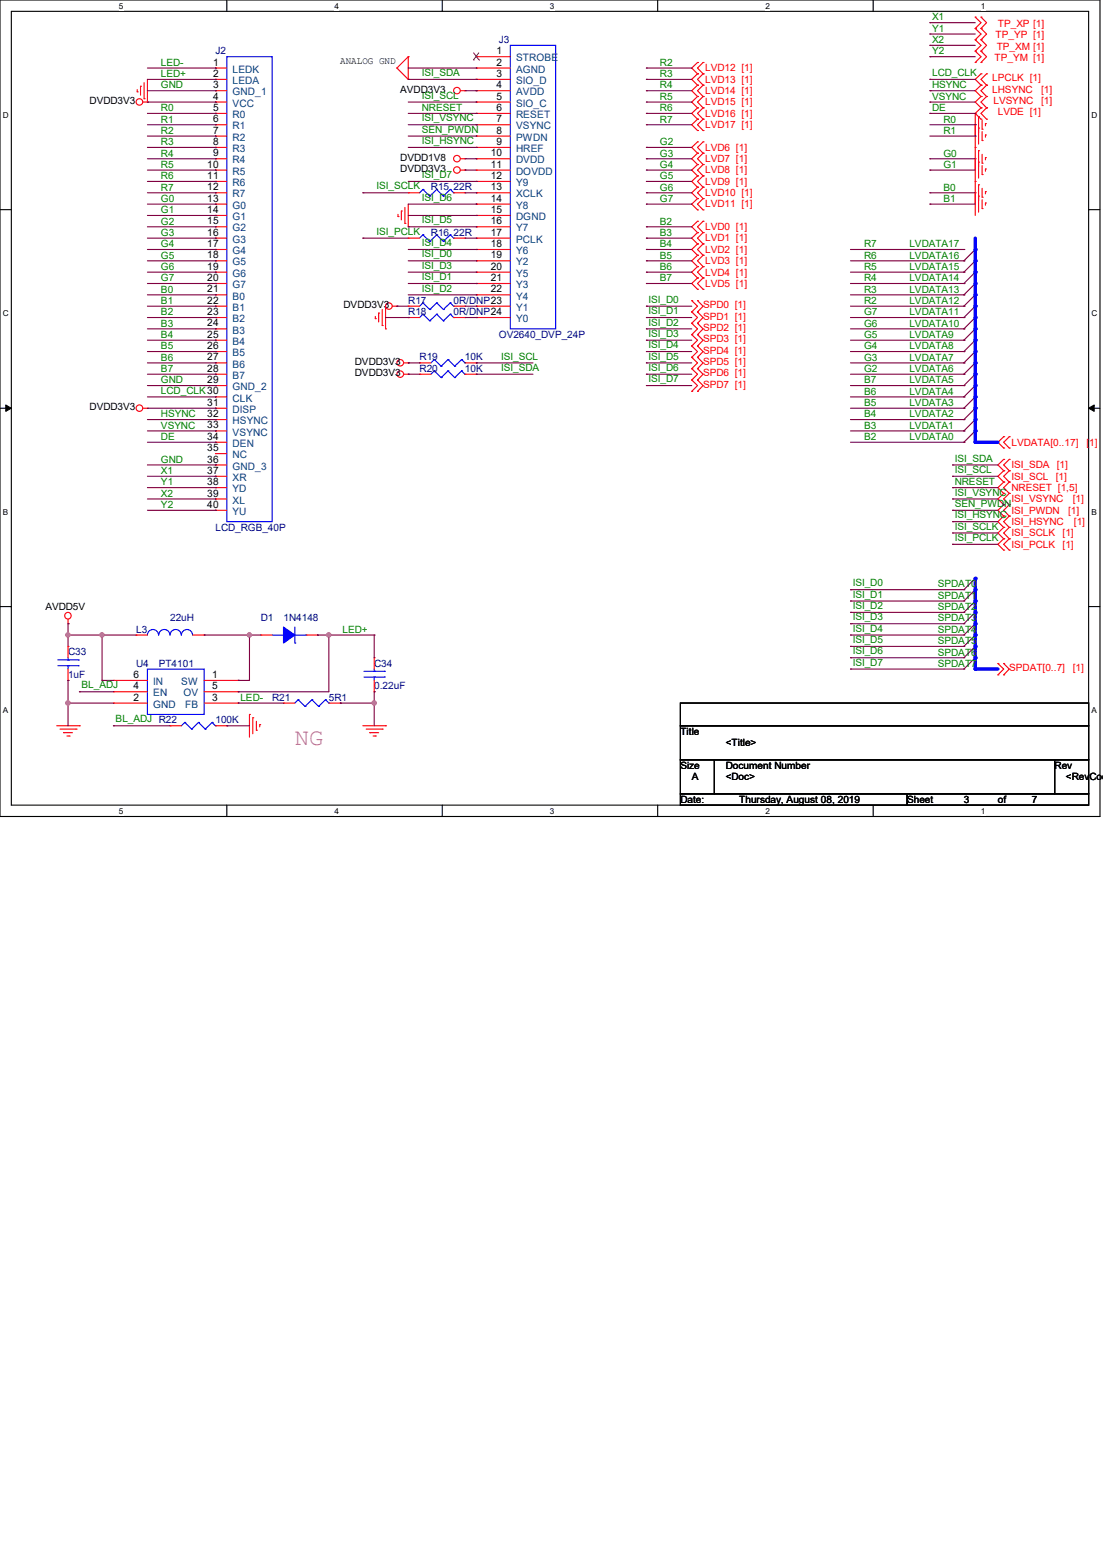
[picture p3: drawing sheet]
<svg xmlns="http://www.w3.org/2000/svg" width="210mm" height="297mm" viewBox="0 0 210 297" stroke-linecap="round" stroke-linejoin="round" font-family="sans-serif">
<path d="M0 0h209.4v155.4h-209.4zM2.2 2.2h205.1v151.1h-205.1z" fill="none" stroke="#000" stroke-width=".21"/>
<g fill="#fff">
<path d="M22.6 .3h.9v1.7h-.9z"/>
<path d="M22.6 153.5h.9v1.8h-.9z"/>
</g>
<path d="M43.2 0v2.2M43.2 153.3v2.1" fill="none" stroke="#000" stroke-width=".21"/>
<g fill="#fff">
<path d="M63.7 .3h.8v1.7h-.8z"/>
<path d="M63.7 153.5h.8v1.8h-.8z"/>
</g>
<path d="M84.2 0v2.2M84.2 153.3v2.1" fill="none" stroke="#000" stroke-width=".21"/>
<g fill="#fff">
<path d="M104.7 .3h.8v1.7h-.8z"/>
<path d="M104.7 153.5h.8v1.8h-.8z"/>
</g>
<path d="M125.2 0v2.2M125.2 153.3v2.1" fill="none" stroke="#000" stroke-width=".21"/>
<g fill="#fff">
<path d="M145.7 .3h.9v1.7h-.9z"/>
<path d="M145.7 153.5h.9v1.8h-.9z"/>
</g>
<path d="M166.2 0v2.2M166.2 153.3v2.1" fill="none" stroke="#000" stroke-width=".21"/>
<g fill="#fff">
<path d="M186.7 .3h.9v1.7h-.9z"/>
<path d="M186.7 153.5h.9v1.8h-.9z"/>
<path d="M.6 21h1.1v1.8h-1.1z"/>
<path d="M207.8 21h1.1v1.8h-1.1z"/>
<path d="M.6 58.8h1.1v1.7h-1.1z"/>
<path d="M207.8 58.8h1.1v1.7h-1.1z"/>
</g>
<path d="M0 39.9h2.2M207.3 39.9h2.1" fill="none" stroke="#000" stroke-width=".21"/>
<g fill="#fff">
<path d="M.6 96.6h1v1.7h-1z"/>
<path d="M207.8 96.6h1v1.7h-1z"/>
</g>
<path d="M0 77.7h2.2M207.3 77.7h2.1" fill="none" stroke="#000" stroke-width=".21"/>
<path d="M1.1 77.1l1.1 .6-1.1 .6zM207.3 77.7l1-.6v1.2z" fill="#000" stroke="#000" stroke-width=".19"/>
<g fill="#fff">
<path d="M.6 134.4h.9v1.7h-.9z"/>
<path d="M207.8 134.4h1v1.7h-1z"/>
</g>
<path d="M0 115.5h2.2M207.3 115.5h2.1M129.5 133.9h77.8v4.3h-77.8zM129.5 138.2h77.8v6.5h-77.8zM129.5 144.7h6.5v6.4h-6.5zM129.5 151.1h43.2v2.2h-43.2zM136 144.7h64.8v6.4h-64.8zM172.7 151.1h34.6v2.2h-34.6zM200.8 144.7h6.5v6.4h-6.5z" fill="none" stroke="#000" stroke-width=".21"/>
<g fill="none" stroke="#f00" stroke-width=".21">
<path d="M26.1 17.5h.1M26.1 17.1v.4M26.8 16.4h.1M26.8 16.4v1.7M27.2 19.4h.9M27.4 18.8h.1M27.4 15.7v3.1M28.1 19.4h.1M28.1 15.1v4.3M41 13h.1M41 15.1h.1M41 17.3h.1"/>
<path d="M41 19.4h.1M41 19.4h2.2M41 17.3h2.2M41 13h2.2M41 15.1h2.2M75.6 13h.1M75.6 13l2.1 2.1M77.7 15.1h.1M77.7 10.8h.1M77.7 10.8v4.3M77.7 10.8l-2.1 2.2M87.7 17.3h.8"/>
<path d="M88.5 17.3h.1M90.7 10.8h.1M90.7 13h.1M90.7 15.1h.1M90.7 17.3h.1M90.7 19.4h.1M90.7 19.4h6.5M90.7 17.3h6.5M90.7 10.8h6.5M90.7 13h6.5M90.7 15.1h6.5M132.8 11.9h.1"/>
<path d="M132.8 14.1h.1M132.8 16.2h.1M132.8 18.4h.1M132.8 11.9l-1.1 1.1 1.1 1.1M132.8 14.1l-1.1 1 1.1 1.1M132.8 16.2l-1.1 1.1 1.1 1.1M132.8 18.4l-1.1 1 1.1 1.1M133.9 14.1h.1M133.9 11.9h.1M133.9 16.2h.1M133.9 18.4h.1M133.9 11.9l-1.1 1.1 1.1 1.1"/>
<path d="M133.9 14.1l-1.1 1 1.1 1.1M133.9 16.2l-1.1 1.1 1.1 1.1M133.9 18.4l-1.1 1 1.1 1.1M185.7 3.3h.1M185.7 5.4h.1M185.7 7.6h.1M185.7 9.7h.1M185.7 11.9h.1M185.7 3.3l1.1 1-1.1 1.1M185.7 5.4l1.1 1.1-1.1 1.1M185.7 7.6l1.1 1-1.1 1.1M185.7 9.7l1.1 1.1-1.1 1.1"/>
<path d="M186.8 16.2h.1M186.8 14.1h.1M186.8 18.4h.1M186.8 3.3h.1M186.8 5.4h.1M186.8 7.6h.1M186.8 9.7h.1M186.8 11.9h.1M186.8 14.1l-1.1 1 1.1 1.1M186.8 16.2l-1.1 1.1 1.1 1.1M186.8 18.4l-1.1 1 1.1 1.1M186.8 3.3l1 1-1 1.1"/>
<path d="M186.8 5.4l1 1.1-1 1.1M186.8 7.6l1 1-1 1.1M186.8 9.7l1 1.1-1 1.1M187.8 14.1h.1M187.8 16.2h.1M187.8 18.4h.1M187.8 14.1l-1 1 1 1.1M187.8 16.2l-1 1.1 1 1.1M187.8 18.4l-1 1 1 1.1M41 21.6h.1M41 23.7h.1M41 25.9h.1"/>
<path d="M41 28.1h.1M41 30.2h.1M41 32.4h.1M41 34.5h.1M41 36.7h.1M41 38.9h.1M41 32.4h2.2M41 30.2h2.2M41 21.6h2.2M41 23.7h2.2M41 25.9h2.2M41 28.1h2.2"/>
<path d="M41 34.5h2.2M41 36.7h2.2M41 38.9h2.2M77.1 39.5v3M77.7 36.7h.1M77.7 38.9v4.3M77.7 36.7h2.2M86.4 36.7h2.1M87.7 32.4h.8M87.7 30.2h.8M88.5 32.4h.1M88.5 30.2h.1"/>
<path d="M88.5 36.7h.1M90.7 21.6h.1M90.7 23.7h.1M90.7 25.9h.1M90.7 28.1h.1M90.7 30.2h.1M90.7 32.4h.1M90.7 34.5h.1M90.7 36.7h.1M90.7 38.9h.1M90.7 32.4h6.5M90.7 30.2h6.5"/>
<path d="M90.7 21.6h6.5M90.7 23.7h6.5M90.7 25.9h6.5M90.7 28.1h6.5M90.7 34.5h6.5M90.7 36.7h6.5M90.7 38.9h6.5M132.8 27h.1M132.8 29.2h.1M132.8 31.3h.1M132.8 33.5h.1M132.8 35.6h.1"/>
<path d="M132.8 37.8h.1M132.8 40h.1M132.8 20.5h.1M132.8 22.7h.1M132.8 24.8h.1M132.8 27l-1.1 1.1 1.1 1.1M132.8 29.2l-1.1 1 1.1 1.1M132.8 31.3l-1.1 1.1 1.1 1.1M132.8 33.5l-1.1 1 1.1 1.1M132.8 35.6l-1.1 1.1 1.1 1.1M132.8 37.8l-1.1 1.1 1.1 1.1M132.8 20.5l-1.1 1.1 1.1 1.1"/>
<path d="M132.8 22.7l-1.1 1 1.1 1.1M133.9 29.2h.1M133.9 27h.1M133.9 31.3h.1M133.9 33.5h.1M133.9 35.6h.1M133.9 37.8h.1M133.9 40h.1M133.9 20.5h.1M133.9 22.7h.1M133.9 24.8h.1M133.9 27l-1.1 1.1 1.1 1.1"/>
<path d="M133.9 29.2l-1.1 1 1.1 1.1M133.9 31.3l-1.1 1.1 1.1 1.1M133.9 33.5l-1.1 1 1.1 1.1M133.9 35.6l-1.1 1.1 1.1 1.1M133.9 37.8l-1.1 1.1 1.1 1.1M133.9 20.5l-1.1 1.1 1.1 1.1M133.9 22.7l-1.1 1 1.1 1.1M185.7 21.6h.1M185.7 23.7h.1M185.7 28.1h.1M185.7 30.2h.1M185.7 34.5h.1"/>
<path d="M185.7 36.7h.1M185.7 21.6v19.4M185.7 21.6l1.1 1.1M186.3 22.2h.1M186.3 24.4h.1M186.3 28.7h.1M186.3 30.9h.1M186.3 35.2h.1M186.3 37.3h.1M186.3 22.2v5.2M186.3 28.7v5.2M186.3 35.2v5.2"/>
<path d="M186.8 20.5h.1M186.8 22.7h.1M186.8 20.5l-1.1 1.1M187 24.6h.1M187 26.8h.1M187 31.1h.1M187 33.2h.1M187 37.5h.1M187 39.7h.1M187 22.9v1.7M187 25.1v1.7M187 29.4v1.7"/>
<path d="M187 31.5v1.7M187 35.9v1.6M187 38v1.7M187.6 23.5h.1M187.6 25.7h.1M187.6 30h.1M187.6 32.2h.1M187.6 36.5h.1M187.6 38.7h.1M187.6 23.5v.5M187.6 25.7v.4M187.6 30v.4"/>
<path d="M187.6 32.2v.4M187.6 36.5v.4M187.6 38.7v.4M187.8 20.5h.1M187.8 22.7h.1M187.8 20.5l-1 1.1 1 1.1M41 41h.1M41 43.2h.1M41 45.3h.1M41 47.5h.1M41 49.7h.1M41 51.8h.1"/>
<path d="M41 54h.1M41 56.1h.1M41 58.3h.1M41 58.3h2.2M41 45.3h2.2M41 41h2.2M41 43.2h2.2M41 47.5h2.2M41 49.7h2.2M41 51.8h2.2M41 54h2.2M41 56.1h2.2"/>
<path d="M72.1 59.6h.1M72.1 59.6v1.7M72.8 58.9v3.1M73.4 58.3v4.3M74.7 58.3h.9M75.6 58.3h.1M75.8 41.2h.1M75.8 40.8v.4M76.4 40.2h.1M76.4 40.2v1.7M77.1 42.5h.1M77.7 43.2h.1"/>
<path d="M77.7 58.3h.1M77.7 45.3h.1M77.7 58.3h2.2M77.7 45.3h2.2M86.4 58.3h2.1M86.4 45.3h2.1M88.5 58.3h.1M88.5 45.3h.1M90.7 41h.1M90.7 43.2h.1M90.7 45.3h.1M90.7 47.5h.1"/>
<path d="M90.7 49.7h.1M90.7 51.8h.1M90.7 54h.1M90.7 56.1h.1M90.7 58.3h.1M90.7 58.3h6.5M90.7 45.3h6.5M90.7 41h6.5M90.7 43.2h6.5M90.7 47.5h6.5M90.7 49.7h6.5M90.7 51.8h6.5"/>
<path d="M90.7 54h6.5M90.7 56.1h6.5M131.7 59.4h.1M131.7 57.2h.1M131.7 57.2l1.1 1.1-1.1 1.1M131.7 59.4l1.1 1.1-1.1 1.1M132.8 42.1h.1M132.8 44.3h.1M132.8 46.4h.1M132.8 48.6h.1M132.8 50.8h.1M132.8 52.9h.1"/>
<path d="M132.8 55.1h.1M132.8 59.4h.1M132.8 57.2h.1M132.8 42.1l-1.1 1.1 1.1 1.1M132.8 44.3l-1.1 1 1.1 1.1M132.8 46.4l-1.1 1.1 1.1 1.1M132.8 48.6l-1.1 1.1 1.1 1.1M132.8 50.8l-1.1 1 1.1 1.1M132.8 52.9l-1.1 1.1 1.1 1.1M132.8 57.2l1.1 1.1-1.1 1.1M132.8 59.4l1.1 1.1-1.1 1.1M133.9 44.3h.1"/>
<path d="M133.9 42.1h.1M133.9 46.4h.1M133.9 48.6h.1M133.9 50.8h.1M133.9 52.9h.1M133.9 55.1h.1M133.9 42.1l-1.1 1.1 1.1 1.1M133.9 44.3l-1.1 1 1.1 1.1M133.9 46.4l-1.1 1.1 1.1 1.1M133.9 48.6l-1.1 1.1 1.1 1.1M133.9 50.8l-1.1 1 1.1 1.1M133.9 52.9l-1.1 1.1 1.1 1.1"/>
<path d="M27.2 77.7h.9M28.1 77.7h.1M41 60.5h.1M41 62.6h.1M41 64.8h.1M41 66.9h.1M41 69.1h.1M41 71.2h.1M41 73.4h.1M41 75.6h.1M41 77.7h.1M41 79.9h.1"/>
<path d="M41 77.7h2.2M41 69.1h2.2M41 71.2h2.2M41 60.5h2.2M41 62.6h2.2M41 64.8h2.2M41 66.9h2.2M41 73.4h2.2M41 75.6h2.2M41 79.9h2.2M71.5 60.7h.1M71.5 60.2v.5"/>
<path d="M72.8 62h.1M73.4 62.6h.1M76.9 69.1h.8M76.9 71.2h.8M77.7 69.1h.1M77.7 71.2h.1M77.7 60.5h.1M77.7 60.5h2.2M79.9 69.1h.1M79.9 71.2h.1M79.9 69.1h2.1M79.9 71.2h2.1"/>
<path d="M86.4 60.5h2.1M88.5 60.5h.1M88.5 69.1h2.2M88.5 71.2h2.2M90.7 60.5h.1M90.7 69.1h.1M90.7 71.2h.1M90.7 60.5h6.5M131.7 61.6h.1M131.7 63.7h.1M131.7 65.9h.1M131.7 68h.1"/>
<path d="M131.7 70.2h.1M131.7 72.3h.1M131.7 74.5h.1M131.7 72.3l1.1 1.1-1.1 1.1M131.7 61.6l1.1 1-1.1 1.1M131.7 63.7l1.1 1.1-1.1 1.1M131.7 65.9l1.1 1-1.1 1.1M131.7 68l1.1 1.1-1.1 1.1M131.7 70.2l1.1 1-1.1 1.1M132.8 61.6h.1M132.8 63.7h.1M132.8 65.9h.1"/>
<path d="M132.8 68h.1M132.8 70.2h.1M132.8 72.3h.1M132.8 74.5h.1M132.8 61.6l1.1 1-1.1 1.1M132.8 63.7l1.1 1.1-1.1 1.1M132.8 65.9l1.1 1-1.1 1.1M132.8 68l1.1 1.1-1.1 1.1M132.8 70.2l1.1 1-1.1 1.1M132.8 72.3l1.1 1.1-1.1 1.1M41 82h.1M41 84.2h.1"/>
<path d="M41 86.4h.1M41 88.5h.1M41 90.7h.1M41 92.8h.1M41 95h.1M41 97.2h.1M41 82h2.2M41 84.2h2.2M41 86.4h2.2M41 88.5h2.2M41 90.7h2.2M41 92.8h2.2"/>
<path d="M41 95h2.2M41 97.2h2.2M191.1 83.1h.1M191.1 85.3h.1M191.1 87.5h.1M191.1 89.6h.1M191.1 91.8h.1M191.1 93.9h.1M191.1 96.1h.1M191.1 98.3h.1M191.1 83.1l-1.1 1.1 1.1 1.1M191.1 87.5l-1.1 1 1.1 1.1"/>
<path d="M191.1 89.6l-1.1 1.1 1.1 1.1M191.1 91.8l-1.1 1 1.1 1.1M191.1 93.9l-1.1 1.1 1.1 1.1M191.1 96.1l-1.1 1.1 1.1 1.1M191.1 98.3l-1.1 1 1.1 1.1M192.2 85.3h.1M192.2 83.1h.1M192.2 89.6h.1M192.2 87.5h.1M192.2 91.8h.1M192.2 93.9h.1M192.2 96.1h.1"/>
<path d="M192.2 98.3h.1M192.2 89.6l-1.1 1.1 1.1 1.1M192.2 93.9l-1.1 1.1 1.1 1.1M192.2 98.3l-1.1 1 1.1 1.1M192.2 83.1l-1.1 1.1 1.1 1.1M192.2 87.5l-1.1 1 1.1 1.1M192.2 91.8l-1.1 1 1.1 1.1M192.2 96.1l-1.1 1.1 1.1 1.1M13 118.7h.1M13 117.9v.8M191.1 100.4h.1M191.1 102.6h.1"/>
<path d="M191.1 104.7h.1M191.1 100.4l-1.1 1.1 1.1 1.1M191.1 102.6l-1.1 1 1.1 1.1M192.2 100.4h.1M192.2 102.6h.1M192.2 104.7h.1M192.2 100.4l-1.1 1.1 1.1 1.1M192.2 102.6l-1.1 1 1.1 1.1M10.8 138.2h4.3M11.4 138.8h3.1M12.1 139.5h.1M12.1 139.5h1.7"/>
<path d="M13 123.1h.1M13 129.5h.1M13 123.1v2.1M13 127.4v2.1M14.5 138.8h.1M15.1 138.2h.1M21.6 133.9h.1M21.6 131.7h.1M21.6 129.5h.1M21.6 129.5h6.5M21.6 133.9h6.5M21.6 131.7h6.5"/>
<path d="M25.9 120.9h.1M25.9 120.9h2.2M32.4 138.2h.1M32.4 138.2h2.1M36.7 120.9h2.2M38.9 120.9h.1M38.9 129.5h6.4M38.9 133.9h6.4M38.9 131.7h6.4M41 138.2h2.2M43.2 138.2h.1M45.3 129.5h.1"/>
<path d="M45.3 133.9h.1M45.3 131.7h.1M47.5 136h.1M47.5 136v4.3M48.1 136.7h.1M48.1 136.7v3M48.8 139h.1M48.8 137.3v1.7M49.4 138h.1M49.4 138v.4M49.7 120.9h.1M49.7 120.9h2.1"/>
<path d="M54 133.9h.1M54 133.9h2.1M58.3 120.9h2.2M60.5 120.9h.1M62.6 133.9h2.2M64.8 133.9h.1M69.1 138.2h4.3M69.7 138.8h3.1M70.4 139.5h.1M70.4 139.5h1.7M71.2 125.2h.1M71.2 131.7h.1"/>
<path d="M71.2 125.2v2.2M71.2 129.5v2.2M72.8 138.8h.1M73.4 138.2h.1M190 128.5h.1M190 126.3h.1M190 126.3l1.1 1.1-1.1 1.1M191.1 128.5h.1M191.1 126.3h.1M191.1 126.3l1.1 1.1-1.1 1.1M12.7 140.1h.5M13.2 140.1h.1"/>
<path d="M71 140.1h.5M71.5 140.1h.1"/>
<circle cx="26.6" cy="19.4" r=".63"/>
<circle cx="87" cy="17.3" r=".63"/>
<circle cx="87" cy="32.4" r=".63"/>
<circle cx="87" cy="30.2" r=".63"/>
<circle cx="74" cy="58.3" r=".63"/>
<circle cx="26.6" cy="77.7" r=".63"/>
<circle cx="76.2" cy="71.2" r=".63"/>
<circle cx="76.2" cy="69.1" r=".63"/>
<circle cx="12.9" cy="117.2" r=".62"/>
</g>
<g fill="none" stroke="#800040" stroke-width=".21">
<path d="M28.1 13h12.9M28.1 15.1h12.9M28.1 17.3h12.9M28.1 19.4h12.9M41 13h.1M41 15.1h.1M41 17.3h.1M41 19.4h.1M77.7 13h13M77.7 15.1h13M77.7 19.4h13M88.5 17.3h2.2"/>
<path d="M90.7 15.1h.1M90.7 19.4h.1M90.7 17.3h.1M90.7 13h.1M123.1 13h.1M123.1 15.1h.1M123.1 17.3h.1M123.1 19.4h.1M123.1 13h8.6M123.1 15.1h8.6M123.1 17.3h8.6M123.1 19.4h8.6"/>
<path d="M177 15.1h.1M177 17.3h.1M177 19.4h.1M177 4.3h.1M177 6.5h.1M177 8.6h.1M177 10.8h.1M177 15.1h8.7M177 17.3h8.7M177 19.4h8.7M177 4.3h8.7M177 6.5h8.7"/>
<path d="M177 8.6h8.7M177 10.8h8.7M28.1 21.6h12.9M28.1 23.7h12.9M28.1 25.9h12.9M28.1 28.1h12.9M28.1 30.2h12.9M28.1 32.4h12.9M28.1 34.5h12.9M28.1 36.7h12.9M28.1 38.9h12.9M41 21.6h.1"/>
<path d="M41 23.7h.1M41 25.9h.1M41 28.1h.1M41 30.2h.1M41 32.4h.1M41 34.5h.1M41 36.7h.1M41 38.9h.1M69.1 36.7h.1M69.1 36.7h8.6M77.7 21.6h13M77.7 23.7h13"/>
<path d="M77.7 25.9h13M77.7 28.1h13M88.5 32.4h.1M88.5 30.2h2.2M88.5 32.4h2.2M88.5 36.7h2.2M90.7 21.6h.1M90.7 23.7h.1M90.7 25.9h.1M90.7 28.1h.1M90.7 36.7h.1M90.7 30.2h.1"/>
<path d="M123.1 21.6h.1M123.1 23.7h.1M123.1 28.1h.1M123.1 30.2h.1M123.1 32.4h.1M123.1 34.5h.1M123.1 36.7h.1M123.1 38.9h.1M123.1 21.6h8.6M123.1 23.7h8.6M123.1 28.1h8.6M123.1 30.2h8.6"/>
<path d="M123.1 32.4h8.6M123.1 34.5h8.6M123.1 36.7h8.6M123.1 38.9h8.6M177 21.6h.1M177 30.2h.1M177 32.4h.1M177 36.7h.1M177 38.9h.1M177 21.6h8.7M177 23.7h8.7M177 25.9h8.7"/>
<path d="M177 30.2h8.7M177 32.4h8.7M177 36.7h8.7M177 38.9h8.7M185.7 23.7h.1M185.7 25.9h.1M28.1 41h12.9M28.1 43.2h12.9M28.1 45.3h12.9M28.1 47.5h12.9M28.1 49.7h12.9M28.1 51.8h12.9"/>
<path d="M28.1 54h12.9M28.1 56.1h12.9M28.1 58.3h12.9M41 41h.1M41 43.2h.1M41 45.3h.1M41 47.5h.1M41 49.7h.1M41 51.8h.1M41 54h.1M41 56.1h.1M41 58.3h.1"/>
<path d="M69.1 45.3h.1M69.1 45.3h8.6M77.7 41h13M88.5 45.3h2.2M90.7 41h.1M90.7 45.3h.1M123.1 43.2h.1M123.1 45.3h.1M123.1 47.5h.1M123.1 49.7h.1M123.1 51.8h.1M123.1 54h.1"/>
<path d="M123.1 43.2h8.6M123.1 45.3h8.6M123.1 47.5h8.6M123.1 49.7h8.6M123.1 51.8h8.6M123.1 54h8.6M183.5 49.7h.1M183.5 51.8h.1M183.5 54h.1M183.5 56.1h.1M183.5 58.3h.1M185.7 47.5l-2.2 2.2"/>
<path d="M185.7 49.7l-2.2 2.1M185.7 51.8l-2.2 2.2M185.7 54l-2.2 2.1M185.7 56.1l-2.2 2.2M185.7 58.3l-2.2 2.2M28.1 60.5h12.9M28.1 62.6h12.9M28.1 64.8h12.9M28.1 66.9h12.9M28.1 69.1h12.9M28.1 71.2h12.9M28.1 73.4h12.9"/>
<path d="M28.1 75.6h12.9M28.1 77.7h12.9M28.1 79.9h12.9M41 60.5h.1M41 62.6h.1M41 64.8h.1M41 66.9h.1M41 69.1h.1M41 71.2h.1M41 73.4h.1M41 75.6h.1M41 77.7h.1"/>
<path d="M41 79.9h.1M77.7 69.1h.1M77.7 71.2h.1M77.7 69.1h2.2M77.7 71.2h2.2M90.7 69.1h.1M90.7 71.2h.1M90.7 69.1h10.8M90.7 71.2h10.8M183.5 60.5h.1M183.5 62.6h.1M183.5 64.8h.1"/>
<path d="M183.5 66.9h.1M183.5 69.1h.1M183.5 71.2h.1M183.5 73.4h.1M183.5 75.6h.1M183.5 77.7h.1M183.5 79.9h.1M185.7 60.5l-2.2 2.1M185.7 62.6l-2.2 2.2M185.7 64.8l-2.2 2.1M185.7 66.9l-2.2 2.2M185.7 69.1l-2.2 2.1"/>
<path d="M185.7 71.2l-2.2 2.2M185.7 73.4l-2.2 2.2M185.7 75.6l-2.2 2.1M185.7 77.7l-2.2 2.2M185.7 79.9l-2.2 2.1M28.1 82h12.9M28.1 84.2h12.9M28.1 88.5h12.9M28.1 90.7h12.9M28.1 92.8h12.9M28.1 95h12.9M28.1 97.2h12.9"/>
<path d="M41 82h.1M41 84.2h.1M41 88.5h.1M41 90.7h.1M41 92.8h.1M41 95h.1M41 97.2h.1M183.5 82h.1M183.5 84.2h.1M185.7 82l-2.2 2.2M13 118.7h.1M13 118.7v4.4"/>
<path d="M183.5 112.3h.1M183.5 114.4h.1M183.5 116.6h.1M183.5 118.7h.1M185.7 110.1l-2.2 2.2M185.7 112.3l-2.2 2.1M185.7 114.4l-2.2 2.2M185.7 116.6l-2.2 2.1M185.7 118.7l-2.2 2.2M13 120.9h.1M13 129.5h.1M13 133.9h.1"/>
<path d="M13 129.5v8.7M13 120.9h12.9M13 133.9h8.6M15.1 131.7h.1M15.1 131.7h6.5M19.4 120.9h.1M19.4 129.5h.1M19.4 120.9v8.6M19.4 129.5h2.2M21.6 138.2h.1M21.6 138.2h10.8M38.9 120.9h.1"/>
<path d="M38.9 120.9h10.8M43.2 138.2h.1M43.2 138.2h4.3M45.3 129.5h.1M45.3 131.7h.1M45.3 133.9h.1M45.3 133.9h8.7M47.5 120.9h.1M47.5 120.9v8.6h-2.2M60.5 120.9h.1M60.5 120.9h10.7M62.6 120.9h.1"/>
<path d="M62.6 120.9v10.8h-17.3M64.8 133.9h.1M64.8 133.9h6.4M71.2 120.9h.1M71.2 131.7h.1M71.2 133.9h.1M71.2 120.9v4.3M71.2 131.7v6.5M183.5 120.9h.1M183.5 123.1h.1M183.5 125.2h.1M183.5 127.4h.1"/>
<path d="M185.7 120.9l-2.2 2.2M185.7 123.1l-2.2 2.1M185.7 125.2l-2.2 2.2"/>
</g>
<g fill="none" stroke="#00f" stroke-width=".21">
<path d="M43.2 10.8h8.6v88.5h-8.6zM97.2 8.6h8.6v54h-8.6zM80.5 36.1h.1M80.5 36.1l-.6 .6M80.5 36.1l1.3 1.2M81.8 37.3h.1M83.1 36.1h.1M83.1 36.1l-1.3 1.2M83.1 36.1l1.3 1.2M84.4 37.3h.1M85.7 36.1h.1M85.7 36.1l-1.3 1.2"/>
<path d="M85.7 36.1l.7 .6M86.4 36.7h.1M80.5 57.7h.1M80.5 44.7h.1M80.5 59.8h.1M80.5 57.7l-.6 .6M80.5 57.7l1.3 1.2M80.5 44.7l-.6 .6M80.5 44.7l1.3 1.3M80.5 59.8l-.6 .7M80.5 59.8l1.3 1.3M81.8 58.9h.1"/>
<path d="M81.8 46h.1M83.1 57.7h.1M83.1 44.7h.1M83.1 59.8h.1M83.1 57.7l-1.3 1.2M83.1 57.7l1.3 1.2M83.1 44.7l-1.3 1.3M83.1 44.7l1.3 1.3M83.1 59.8l-1.3 1.3M83.1 59.8l1.3 1.3M84.4 58.9h.1M84.4 46h.1"/>
<path d="M85.7 57.7h.1M85.7 44.7h.1M85.7 59.8h.1M85.7 57.7l-1.3 1.2M85.7 57.7l.7 .6M85.7 44.7l-1.3 1.3M85.7 44.7l.7 .6M85.7 59.8l-1.3 1.3M85.7 59.8l.7 .7M86.4 58.3h.1M86.4 45.3h.1M81.8 61.1h.1"/>
<path d="M82.7 68.5h.1M82.7 70.6h.1M82.7 68.5l-.7 .6M82.7 68.5l1.3 1.2M82.7 70.6l-.7 .6M82.7 70.6l1.3 1.3M84 69.7h.1M84 71.9h.1M84.4 61.1h.1M85.3 68.5h.1M85.3 70.6h.1M85.3 68.5l-1.3 1.2"/>
<path d="M85.3 68.5l1.3 1.2M85.3 70.6l-1.3 1.3M85.3 70.6l1.3 1.3M86.4 60.5h.1M86.6 69.7h.1M86.6 71.9h.1M87.9 68.5h.1M87.9 70.6h.1M87.9 68.5l-1.3 1.2M87.9 68.5l.6 .6M87.9 70.6l-1.3 1.3M87.9 70.6l.6 .6"/>
<path d="M88.5 69.1h.1M88.5 71.2h.1M56.1 119.4v3M11 126.7h3.9M11 125.6h3.9M13 125.6h.1M13 126.7h.1M13 125.2v.4M13 126.7v.7M14.9 126.7h.1M14.9 125.6h.1M28.1 127.4h10.8v8.6h-10.8z"/>
<path d="M28.1 120.9a1.06 1.06 0 0 1 1-1.1 1.06 1.06 0 0 1 1.1 1.1M30.2 120.9a1.06 1.06 0 0 1 1.1-1.1 1.06 1.06 0 0 1 1 1.1 1.08 1.08 0 0 1 1.1-1.1 1.08 1.08 0 0 1 1.1 1.1M34.5 120.9a1.06 1.06 0 0 1 1.1-1.1 1.06 1.06 0 0 1 1.1 1.1M35.2 137.5h.1M35.2 137.5l-.7 .7M35.2 137.5l1.3 1.3M36.5 138.8h.1M37.8 137.5h.1M37.8 137.5l-1.3 1.3M37.8 137.5l1.3 1.3M39.1 138.8h.1M40.4 137.5h.1"/>
<path d="M40.4 137.5l-1.3 1.3M40.4 137.5l.6 .7M41 138.2h.1M51.8 120.9h2.2M54 120.9h.1M56.1 122.4h.1M56.1 120.9h2.2M56.8 133.2h.1M56.8 133.2l-.7 .7M56.8 133.2l1.3 1.3M58.1 134.5h.1M58.3 120.9h.1"/>
<path d="M59.4 133.2h.1M59.4 133.2l-1.3 1.3M59.4 133.2l1.3 1.3M60.7 134.5h.1M62 133.2h.1M62 133.2l-1.3 1.3M62 133.2l.6 .7M62.6 133.9h.1M69.3 128.9h3.9M69.3 127.8h3.9M71.2 127.8h.1M71.2 128.9h.1"/>
<path d="M71.2 127.4v.4M71.2 128.9v.6M73.2 128.9h.1M73.2 127.8h.1"/>
</g>
<path d="M90.1 11.4h.1M90.1 10l1.1 1.4M91.2 11.4h.1M91.2 10l-1.1 1.4" fill="none" stroke="#804000" stroke-width=".19"/>
<path d="M54 119.4l2.1 1.5-2.1 1.5z" fill-rule="evenodd" fill="#00f" stroke="#00f" stroke-width=".21"/>
<g fill="#f0f" stroke="#f0f" stroke-width=".21">
<circle cx="19.4" cy="120.9" r=".4"/>
<circle cx="12.9" cy="120.9" r=".4"/>
<circle cx="47.5" cy="120.9" r=".4"/>
<circle cx="62.6" cy="120.9" r=".4"/>
<circle cx="12.9" cy="133.8" r=".4"/>
<circle cx="71.2" cy="133.8" r=".4"/>
</g>
<path d="M185.7 45.3v2.2" fill="none" stroke="#00f" stroke-width=".63"/>
<circle cx="185.7" cy="47.5" r=".32" fill="#00f"/>
<path d="M161.9 47.5h21.6M183.5 47.5h.1" fill="none" stroke="#800040" stroke-width=".21"/>
<path d="M185.7 47.5v2.2" fill="none" stroke="#00f" stroke-width=".63"/>
<circle cx="185.7" cy="49.7" r=".32" fill="#00f"/>
<path d="M161.9 49.7h21.6M183.5 49.7h.1" fill="none" stroke="#800040" stroke-width=".21"/>
<path d="M185.7 49.7v2.1" fill="none" stroke="#00f" stroke-width=".63"/>
<circle cx="185.7" cy="51.8" r=".32" fill="#00f"/>
<path d="M161.9 51.8h21.6M183.5 51.8h.1" fill="none" stroke="#800040" stroke-width=".21"/>
<path d="M185.7 51.8v2.2" fill="none" stroke="#00f" stroke-width=".63"/>
<circle cx="185.7" cy="54" r=".32" fill="#00f"/>
<path d="M161.9 54h21.6M183.5 54h.1" fill="none" stroke="#800040" stroke-width=".21"/>
<path d="M185.7 54v2.1" fill="none" stroke="#00f" stroke-width=".63"/>
<circle cx="185.7" cy="56.1" r=".32" fill="#00f"/>
<path d="M161.9 56.1h21.6M183.5 56.1h.1" fill="none" stroke="#800040" stroke-width=".21"/>
<path d="M185.7 56.1v2.2" fill="none" stroke="#00f" stroke-width=".63"/>
<circle cx="185.7" cy="58.3" r=".32" fill="#00f"/>
<path d="M161.9 58.3h21.6M183.5 58.3h.1" fill="none" stroke="#800040" stroke-width=".21"/>
<path d="M185.7 58.3v2.2" fill="none" stroke="#00f" stroke-width=".63"/>
<circle cx="185.7" cy="60.5" r=".32" fill="#00f"/>
<path d="M161.9 60.5h21.6M183.5 60.5h.1" fill="none" stroke="#800040" stroke-width=".21"/>
<path d="M185.7 60.5v2.1" fill="none" stroke="#00f" stroke-width=".63"/>
<circle cx="185.7" cy="62.6" r=".32" fill="#00f"/>
<path d="M161.9 62.6h21.6M183.5 62.6h.1" fill="none" stroke="#800040" stroke-width=".21"/>
<path d="M185.7 62.6v2.2" fill="none" stroke="#00f" stroke-width=".63"/>
<circle cx="185.7" cy="64.8" r=".32" fill="#00f"/>
<path d="M161.9 64.8h21.6M183.5 64.8h.1" fill="none" stroke="#800040" stroke-width=".21"/>
<path d="M185.7 64.8v2.1" fill="none" stroke="#00f" stroke-width=".63"/>
<circle cx="185.7" cy="66.9" r=".32" fill="#00f"/>
<path d="M161.9 66.9h21.6M183.5 66.9h.1" fill="none" stroke="#800040" stroke-width=".21"/>
<path d="M185.7 66.9v2.2" fill="none" stroke="#00f" stroke-width=".63"/>
<circle cx="185.7" cy="69.1" r=".32" fill="#00f"/>
<path d="M161.9 69.1h21.6M183.5 69.1h.1" fill="none" stroke="#800040" stroke-width=".21"/>
<path d="M185.7 69.1v2.1" fill="none" stroke="#00f" stroke-width=".63"/>
<circle cx="185.7" cy="71.2" r=".32" fill="#00f"/>
<path d="M161.9 71.2h21.6M183.5 71.2h.1" fill="none" stroke="#800040" stroke-width=".21"/>
<path d="M185.7 71.2v2.2" fill="none" stroke="#00f" stroke-width=".63"/>
<circle cx="185.7" cy="73.4" r=".32" fill="#00f"/>
<path d="M161.9 73.4h21.6M183.5 73.4h.1" fill="none" stroke="#800040" stroke-width=".21"/>
<path d="M185.7 73.4v2.2" fill="none" stroke="#00f" stroke-width=".63"/>
<circle cx="185.7" cy="75.6" r=".32" fill="#00f"/>
<path d="M161.9 75.6h21.6M183.5 75.6h.1" fill="none" stroke="#800040" stroke-width=".21"/>
<path d="M185.7 75.6v2.1" fill="none" stroke="#00f" stroke-width=".63"/>
<circle cx="185.7" cy="77.7" r=".32" fill="#00f"/>
<path d="M161.9 77.7h21.6M183.5 77.7h.1" fill="none" stroke="#800040" stroke-width=".21"/>
<path d="M185.7 77.7v2.2" fill="none" stroke="#00f" stroke-width=".63"/>
<circle cx="185.7" cy="79.9" r=".32" fill="#00f"/>
<path d="M161.9 79.9h21.6M183.5 79.9h.1" fill="none" stroke="#800040" stroke-width=".21"/>
<path d="M185.7 79.9v2.1" fill="none" stroke="#00f" stroke-width=".63"/>
<circle cx="185.7" cy="82" r=".32" fill="#00f"/>
<path d="M161.9 82h21.6M183.5 82h.1" fill="none" stroke="#800040" stroke-width=".21"/>
<path d="M185.7 82v2.2" fill="none" stroke="#00f" stroke-width=".63"/>
<circle cx="185.7" cy="84.2" r=".32" fill="#00f"/>
<path d="M161.9 84.2h21.6M183.5 84.2h.1" fill="none" stroke="#800040" stroke-width=".21"/>
<path d="M185.7 84.2h4.3" fill="none" stroke="#00f" stroke-width=".63"/>
<circle cx="185.7" cy="84.2" r=".32" fill="#00f"/>
<g fill="none" stroke="#800040" stroke-width=".21">
<path d="M123.1 58.3h.1M123.1 58.3h8.6M123.1 60.5h.1M123.1 62.6h.1M123.1 64.8h.1M123.1 66.9h.1M123.1 69.1h.1M123.1 71.2h.1M123.1 73.4h.1M123.1 60.5h8.6M123.1 62.6h8.6M123.1 64.8h8.6"/>
<path d="M123.1 66.9h8.6M123.1 69.1h8.6M123.1 71.2h8.6M123.1 73.4h8.6M181.4 88.5h.1M181.4 90.7h.1M181.4 92.8h.1M181.4 95h.1M181.4 97.2h.1M181.4 99.3h.1M181.4 88.5h8.6M181.4 90.7h8.6"/>
<path d="M181.4 92.8h8.6M181.4 95h8.6M181.4 97.2h8.6M181.4 99.3h8.6"/>
</g>
<path d="M185.7 110.1v2.2" fill="none" stroke="#00f" stroke-width=".63"/>
<circle cx="185.7" cy="110.1" r=".32" fill="#00f"/>
<path d="M161.9 112.3h.1M161.9 112.3h21.6" fill="none" stroke="#800040" stroke-width=".21"/>
<path d="M185.7 112.3v2.1" fill="none" stroke="#00f" stroke-width=".63"/>
<circle cx="185.7" cy="112.3" r=".32" fill="#00f"/>
<path d="M161.9 114.4h.1M161.9 114.4h21.6" fill="none" stroke="#800040" stroke-width=".21"/>
<path d="M185.7 114.4v2.2" fill="none" stroke="#00f" stroke-width=".63"/>
<circle cx="185.7" cy="114.4" r=".32" fill="#00f"/>
<path d="M161.9 116.6h.1M161.9 116.6h21.6" fill="none" stroke="#800040" stroke-width=".21"/>
<path d="M185.7 116.6v2.1" fill="none" stroke="#00f" stroke-width=".63"/>
<circle cx="185.7" cy="116.6" r=".32" fill="#00f"/>
<path d="M161.9 118.7h.1M161.9 118.7h21.6" fill="none" stroke="#800040" stroke-width=".21"/>
<path d="M185.7 118.7v2.2" fill="none" stroke="#00f" stroke-width=".63"/>
<circle cx="185.7" cy="118.7" r=".32" fill="#00f"/>
<path d="M161.9 120.9h.1M161.9 120.9h21.6" fill="none" stroke="#800040" stroke-width=".21"/>
<path d="M185.7 120.9v2.2" fill="none" stroke="#00f" stroke-width=".63"/>
<circle cx="185.7" cy="120.9" r=".32" fill="#00f"/>
<path d="M161.9 123.1h.1M161.9 123.1h21.6" fill="none" stroke="#800040" stroke-width=".21"/>
<path d="M185.7 123.1v2.1" fill="none" stroke="#00f" stroke-width=".63"/>
<circle cx="185.7" cy="123.1" r=".32" fill="#00f"/>
<path d="M161.9 125.2h.1M161.9 125.2h21.6" fill="none" stroke="#800040" stroke-width=".21"/>
<path d="M185.7 125.2v2.2" fill="none" stroke="#00f" stroke-width=".63"/>
<circle cx="185.7" cy="125.2" r=".32" fill="#00f"/>
<path d="M161.9 127.4h.1M161.9 127.4h21.6" fill="none" stroke="#800040" stroke-width=".21"/>
<path d="M185.7 127.4h4.3" fill="none" stroke="#00f" stroke-width=".63"/>
<circle cx="185.7" cy="127.4" r=".32" fill="#00f"/>
<g fill="none" stroke="#800040" stroke-width=".21">
<path d="M77.7 34.5h13M77.7 38.9h13M90.7 34.5h.1M90.7 38.9h.1M75.6 58.3h.1M75.6 58.3h2.1M77.7 43.2h13M77.7 47.5h13M77.7 51.8h13M77.7 56.1h13M77.7 54h13M77.7 49.7h13"/>
<path d="M88.5 58.3h2.2M90.7 43.2h.1M90.7 47.5h.1M90.7 51.8h.1M90.7 56.1h.1M90.7 54h.1M90.7 49.7h.1M90.7 58.3h.1M73.4 60.5h4.3M77.7 60.5h.1M88.5 60.5h2.2M90.7 60.5h.1"/>
<path d="M181.4 101.5h.1M181.4 103.6h.1M181.4 101.5h8.6M181.4 103.6h8.6"/>
</g>
<g fill="#f0f" stroke="#f0f" stroke-width=".21">
<circle cx="19.4" cy="120.9" r=".4"/>
<circle cx="12.9" cy="120.9" r=".4"/>
<circle cx="47.5" cy="120.9" r=".4"/>
<circle cx="62.6" cy="120.9" r=".4"/>
<circle cx="12.9" cy="133.8" r=".4"/>
<circle cx="71.2" cy="133.8" r=".4"/>
</g>
<text font-size="4.5" fill="#f0f" x="56.1" y="141.8">NG</text>
<g font-size="1.9" fill="#008000">
<text x="177.5" y="3.9">X1</text>
<text x="177.5" y="6.1">Y1</text>
<text x="177.5" y="8.2">X2</text>
<text x="177.5" y="10.4">Y2</text>
<text x="30.6" y="12.5">LED-</text>
<text x="30.6" y="14.7">LED+</text>
<text x="30.6" y="16.8">GND</text>
<text x="80.3" y="14.5">ISI_SDA</text>
<text x="125.6" y="12.5">R2</text>
<text x="125.6" y="14.7">R3</text>
<text x="125.6" y="16.8">R4</text>
<text x="177.5" y="14.5">LCD_CLK</text>
<text x="177.5" y="16.8">HSYNC</text>
<text x="30.6" y="21.2">R0</text>
<text x="30.6" y="23.3">R1</text>
<text x="80.3" y="18.8">ISI_SCL</text>
<text x="80.3" y="21.2">NRESET</text>
<text x="80.3" y="23.1">ISI_VSYNC</text>
<text x="125.6" y="19">R5</text>
<text x="125.6" y="21.2">R6</text>
<text x="125.6" y="23.3">R7</text>
<text x="177.5" y="19">VSYNC</text>
<text x="177.5" y="21.2">DE</text>
<text x="179.6" y="23.3">R0</text>
<text x="30.6" y="25.5">R2</text>
<text x="30.6" y="27.6">R3</text>
<text x="30.6" y="29.8">R4</text>
<text x="80.3" y="25.3">SEN_PWDN</text>
<text x="80.3" y="27.4">ISI_HSYNC</text>
<text x="125.6" y="27.6">G2</text>
<text x="125.6" y="29.8">G3</text>
<text x="179.6" y="25.5">R1</text>
<text x="179.6" y="29.8">G0</text>
<text x="30.6" y="32">R5</text>
<text x="30.6" y="34.1">R6</text>
<text x="80.3" y="33.9">ISI_D7</text>
<text x="125.6" y="32">G4</text>
<text x="125.6" y="34.1">G5</text>
<text x="179.6" y="32">G1</text>
<text x="30.6" y="36.3">R7</text>
<text x="30.6" y="38.4">G0</text>
<text x="30.6" y="40.6">G1</text>
<text x="71.7" y="36.1">ISI_SCLK</text>
<text x="80.3" y="38.2">ISI_D6</text>
<text x="125.6" y="36.3">G6</text>
<text x="125.6" y="38.4">G7</text>
<text x="179.6" y="36.3">B0</text>
<text x="179.6" y="38.4">B1</text>
<text x="30.6" y="42.8">G2</text>
<text x="30.6" y="44.9">G3</text>
<text x="30.6" y="47.1">G4</text>
<text x="71.7" y="44.7">ISI_PCLK</text>
<text x="80.3" y="42.5">ISI_D5</text>
<text x="80.3" y="46.9">ISI_D4</text>
<text x="125.6" y="42.8">B2</text>
<text x="125.6" y="44.9">B3</text>
<text x="125.6" y="47.1">B4</text>
<text x="164.5" y="47.1">R7</text>
<text x="173.1" y="47.1">LVDATA17</text>
<text x="30.6" y="49.2">G5</text>
<text x="30.6" y="51.4">G6</text>
<text x="30.6" y="53.6">G7</text>
<text x="80.3" y="51.2">ISI_D3</text>
<text x="80.3" y="53.3">ISI_D1</text>
<text x="80.3" y="49">ISI_D0</text>
<text x="125.6" y="49.2">B5</text>
<text x="125.6" y="51.4">B6</text>
<text x="125.6" y="53.6">B7</text>
<text x="164.5" y="49.2">R6</text>
<text x="164.5" y="51.4">R5</text>
<text x="164.5" y="53.6">R4</text>
<text x="173.1" y="49.2">LVDATA16</text>
<text x="173.1" y="51.4">LVDATA15</text>
<text x="173.1" y="53.6">LVDATA14</text>
<text x="30.6" y="55.7">B0</text>
<text x="30.6" y="57.9">B1</text>
<text x="80.3" y="55.5">ISI_D2</text>
<text x="123.5" y="57.7">ISI_D0</text>
<text x="123.5" y="59.8">ISI_D1</text>
<text x="164.5" y="55.7">R3</text>
<text x="164.5" y="57.9">R2</text>
<text x="173.1" y="55.7">LVDATA13</text>
<text x="173.1" y="57.9">LVDATA12</text>
<text x="30.6" y="60">B2</text>
<text x="30.6" y="62.2">B3</text>
<text x="30.6" y="64.3">B4</text>
<text x="123.5" y="62">ISI_D2</text>
<text x="123.5" y="64.1">ISI_D3</text>
<text x="164.5" y="60">G7</text>
<text x="164.5" y="62.2">G6</text>
<text x="164.5" y="64.3">G5</text>
<text x="173.1" y="60">LVDATA11</text>
<text x="173.1" y="62.2">LVDATA10</text>
<text x="173.1" y="64.3">LVDATA9</text>
<text x="30.6" y="66.5">B5</text>
<text x="30.6" y="68.7">B6</text>
<text x="30.6" y="70.8">B7</text>
<text x="95.4" y="68.5">ISI_SCL</text>
<text x="95.4" y="70.6">ISI_SDA</text>
<text x="123.5" y="66.3">ISI_D4</text>
<text x="123.5" y="68.5">ISI_D5</text>
<text x="123.5" y="70.6">ISI_D6</text>
<text x="164.5" y="66.5">G4</text>
<text x="164.5" y="68.7">G3</text>
<text x="164.5" y="70.8">G2</text>
<text x="173.1" y="66.5">LVDATA8</text>
<text x="173.1" y="68.7">LVDATA7</text>
<text x="173.1" y="70.8">LVDATA6</text>
<text x="30.6" y="73">GND</text>
<text x="30.6" y="74.9">LCD_CLK30</text>
<text x="123.5" y="72.8">ISI_D7</text>
<text x="164.5" y="73">B7</text>
<text x="164.5" y="75.1">B6</text>
<text x="164.5" y="77.3">B5</text>
<text x="173.1" y="73">LVDATA5</text>
<text x="173.1" y="75.1">LVDATA4</text>
<text x="173.1" y="77.3">LVDATA3</text>
<text x="30.6" y="79.5">HSYNC</text>
<text x="30.6" y="81.6">VSYNC</text>
<text x="30.6" y="83.8">DE</text>
<text x="164.5" y="79.5">B4</text>
<text x="164.5" y="81.6">B3</text>
<text x="164.5" y="83.8">B2</text>
<text x="173.1" y="79.5">LVDATA2</text>
<text x="173.1" y="81.6">LVDATA1</text>
<text x="173.1" y="83.8">LVDATA0</text>
<text x="30.6" y="88.1">GND</text>
<text x="181.8" y="87.9">ISI_SDA</text>
<text x="30.6" y="90.3">X1</text>
<text x="30.6" y="92.4">Y1</text>
<text x="30.6" y="94.6">X2</text>
<text x="181.8" y="90">ISI_SCL</text>
<text x="181.8" y="92.4">NRESET</text>
<text x="181.8" y="94.4">ISI_VSYNC</text>
<text x="30.6" y="96.7">Y2</text>
<text x="181.8" y="96.5">SEN_PWDN</text>
<text x="181.8" y="98.7">ISI_HSYNC</text>
<text x="181.8" y="100.8">ISI_SCLK</text>
<text x="181.8" y="103">ISI_PCLK</text>
<text x="162.3" y="111.6">ISI_D0</text>
<text x="162.3" y="113.8">ISI_D1</text>
<text x="178.6" y="111.8">SPDAT0</text>
<text x="162.3" y="116">ISI_D2</text>
<text x="162.3" y="118.1">ISI_D3</text>
<text x="178.6" y="114">SPDAT1</text>
<text x="178.6" y="116.2">SPDAT2</text>
<text x="178.6" y="118.3">SPDAT3</text>
<text x="65.2" y="120.5">LED+</text>
<text x="162.3" y="120.3">ISI_D4</text>
<text x="162.3" y="122.4">ISI_D5</text>
<text x="162.3" y="124.6">ISI_D6</text>
<text x="178.6" y="120.5">SPDAT4</text>
<text x="178.6" y="122.6">SPDAT5</text>
<text x="178.6" y="124.8">SPDAT6</text>
<text x="15.5" y="131.1">BL_ADJ</text>
<text x="162.3" y="126.7">ISI_D7</text>
<text x="178.6" y="127">SPDAT7</text>
<text x="22" y="137.5">BL_ADJ R22</text>
<text x="45.8" y="133.4">LED-</text>
</g>
<g font-size="1.9" fill="#f00">
<text x="190" y="5.2">TP_XP [1]</text>
<text x="189.4" y="11.6">TP_YM [1]</text>
<text x="189.6" y="7.3">TP_YP [1]</text>
<text x="189.8" y="9.5">TP_XM [1]</text>
<text x="134.3" y="13.6">LVD12 [1]</text>
<text x="134.3" y="15.7">LVD13 [1]</text>
<text x="134.3" y="17.9">LVD14 [1]</text>
<text x="188.9" y="15.5">LPCLK [1]</text>
<text x="188.9" y="17.7">LHSYNC</text>
<text x="198.2" y="17.7">[1]</text>
<text x="134.3" y="20.1">LVD15 [1]</text>
<text x="134.3" y="22.2">LVD16 [1]</text>
<text x="189.1" y="19.8">LVSYNC</text>
<text x="190" y="22">LVDE [1]</text>
<text x="198.2" y="19.8">[1]</text>
<text x="134.3" y="28.7">LVD6 [1]</text>
<text x="134.3" y="24.4">LVD17 [1]</text>
<text x="134.3" y="30.9">LVD7 [1]</text>
<text x="134.3" y="33">LVD8 [1]</text>
<text x="134.3" y="35.2">LVD9 [1]</text>
<text x="134.3" y="37.3">LVD10 [1]</text>
<text x="134.3" y="39.5">LVD11 [1]</text>
<text x="134.3" y="43.8">LVD0 [1]</text>
<text x="134.3" y="46">LVD1 [1]</text>
<text x="134.3" y="48.1">LVD2 [1]</text>
<text x="134.3" y="50.3">LVD3 [1]</text>
<text x="134.3" y="52.5">LVD4 [1]</text>
<text x="133.9" y="58.7">SPD0 [1]</text>
<text x="134.3" y="54.6">LVD5 [1]</text>
<text x="133.9" y="60.8">SPD1 [1]</text>
<text x="133.9" y="63">SPD2 [1]</text>
<text x="133.9" y="65.2">SPD3 [1]</text>
<text x="133.9" y="67.3">SPD4 [1]</text>
<text x="133.9" y="69.5">SPD5 [1]</text>
<text x="133.9" y="71.6">SPD6 [1]</text>
<text x="133.9" y="73.8">SPD7 [1]</text>
<text x="192.6" y="84.8">LVDATA[0..17]</text>
<text x="192.6" y="89.2">ISI_SDA</text>
<text x="201.2" y="89.2">[1]</text>
<text x="206.8" y="84.8">[1]</text>
<text x="192.6" y="91.3">ISI_SCL</text>
<text x="192.6" y="93.5">NRESET [1,5]</text>
<text x="192.6" y="95.6">ISI_VSYNC</text>
<text x="201" y="91.3">[1]</text>
<text x="204.3" y="95.6">[1]</text>
<text x="192.6" y="97.8">ISI_PWDN</text>
<text x="192.6" y="99.9">ISI_HSYNC</text>
<text x="203.4" y="97.8">[1]</text>
<text x="204.5" y="99.9">[1]</text>
<text x="192.6" y="102.1">ISI_SCLK</text>
<text x="192.6" y="104.3">ISI_PCLK</text>
<text x="202.3" y="102.1">[1]</text>
<text x="202.3" y="104.3">[1]</text>
<text x="192.1" y="127.8">SPDAT[0..7]</text>
<text x="204.3" y="127.8">[1]</text>
</g>
<g font-size="1.9" fill="#000080">
<text x="41" y="10.3">J2</text>
<text x="95" y="8.2">J3</text>
<text x="82" y="36.2">R15</text>
<text x="86.4" y="36.2">22R</text>
<text x="82" y="44.9">R16</text>
<text x="86.4" y="44.9">22R</text>
<text x="77.7" y="57.8">R17</text>
<text x="77.7" y="60">R18</text>
<text x="86.4" y="57.8">0R/DNP23</text>
<text x="86.4" y="60">0R/DNP24</text>
<text x="95" y="64.3">OV2640_DVP_24P</text>
<text x="79.9" y="68.6">R19</text>
<text x="79.9" y="70.8">R20</text>
<text x="88.5" y="68.6">10K</text>
<text x="88.5" y="70.8">10K</text>
<text x="41" y="101">LCD_RGB_40P</text>
<text x="32.4" y="118.3">22uH</text>
<text x="49.7" y="118.3">D1</text>
<text x="54" y="118.3">1N4148</text>
<text x="13" y="124.8">C33</text>
<text x="25.9" y="120.4">L3</text>
<text x="13" y="129.1">1uF</text>
<text x="25.9" y="126.9">U4</text>
<text x="30.2" y="126.9">PT4101</text>
<text x="71.2" y="126.9">C34</text>
<text x="71.2" y="131.2">0.22uF</text>
<text x="41" y="137.7">100K</text>
<text x="51.8" y="133.4">R21</text>
<text x="62.6" y="133.4">5R1</text>
</g>
<g font-size="1.9">
<text x="94.5" y="10.3">1</text>
<text x="40.6" y="12.5">1</text>
<text x="40.6" y="14.6">2</text>
<text x="40.6" y="16.8">3</text>
<text x="64.8" y="12.3">ANALOG GND</text>
<text x="76.2" y="17.7">AVDD3V3</text>
<text x="94.5" y="12.5">2</text>
<text x="94.5" y="14.6">3</text>
<text x="94.5" y="16.8">4</text>
<text x="17.1" y="19.8">DVDD3V3</text>
<text x="40.6" y="19">4</text>
<text x="40.6" y="21.1">5</text>
<text x="40.6" y="23.3">6</text>
<text x="94.5" y="19">5</text>
<text x="94.5" y="21.1">6</text>
<text x="94.5" y="23.3">7</text>
<text x="40.6" y="25.4">7</text>
<text x="40.6" y="27.6">8</text>
<text x="40.6" y="29.8">9</text>
<text x="93.4" y="29.8">10</text>
<text x="94.5" y="25.4">8</text>
<text x="94.5" y="27.6">9</text>
<text x="39.5" y="31.9">10</text>
<text x="39.5" y="34.1">11</text>
<text x="76.2" y="32.8">DVDD3V3</text>
<text x="76.2" y="30.6">DVDD1V8</text>
<text x="93.4" y="31.9">11</text>
<text x="93.4" y="34.1">12</text>
<text x="39.5" y="36.2">12</text>
<text x="39.5" y="38.4">13</text>
<text x="39.5" y="40.6">14</text>
<text x="93.4" y="36.2">13</text>
<text x="93.4" y="38.4">14</text>
<text x="93.4" y="40.6">15</text>
<text x="39.5" y="42.7">15</text>
<text x="39.5" y="44.9">16</text>
<text x="39.5" y="47">17</text>
<text x="93.4" y="42.7">16</text>
<text x="93.4" y="44.9">17</text>
<text x="93.4" y="47">18</text>
<text x="39.5" y="49.2">18</text>
<text x="39.5" y="51.3">19</text>
<text x="39.5" y="53.5">20</text>
<text x="93.4" y="49.2">19</text>
<text x="93.4" y="51.3">20</text>
<text x="93.4" y="53.5">21</text>
<text x="39.5" y="55.7">21</text>
<text x="39.5" y="57.8">22</text>
<text x="39.5" y="60">23</text>
<text x="65.4" y="58.7">DVDD3V3</text>
<text x="93.4" y="55.7">22</text>
<text x="39.5" y="62.1">24</text>
<text x="39.5" y="64.3">25</text>
<text x="39.5" y="66.5">26</text>
<text x="39.5" y="68.6">27</text>
<text x="39.5" y="70.8">28</text>
<text x="67.6" y="69.5">DVDD3V3</text>
<text x="67.6" y="71.6">DVDD3V3</text>
<text x="39.5" y="72.9">29</text>
<text x="39.5" y="77.3">31</text>
<text x="17.1" y="78.1">DVDD3V3</text>
<text x="39.5" y="79.4">32</text>
<text x="39.5" y="81.6">33</text>
<text x="39.5" y="83.7">34</text>
<text x="39.5" y="85.9">35</text>
<text x="39.5" y="88.1">36</text>
<text x="39.5" y="90.2">37</text>
<text x="39.5" y="92.4">38</text>
<text x="39.5" y="94.5">39</text>
<text x="39.5" y="96.7">40</text>
<text x="8.6" y="116.1">AVDD5V</text>
<text x="25.4" y="131.2">4</text>
<text x="25.4" y="129.1">6</text>
<text x="40.4" y="129.1">1</text>
<text x="40.4" y="131.2">5</text>
<text x="25.4" y="133.4">2</text>
<text x="40.4" y="133.4">3</text>
<text x="129.5" y="139.9">Title</text>
<text x="138.2" y="142">&lt;Title&gt;</text>
<text x="129.5" y="146.3">Size</text>
<text x="131.7" y="148.5">A</text>
<text x="138.2" y="146.3">Document Number</text>
<text x="138.2" y="148.5">&lt;Doc&gt;</text>
<text x="200.8" y="146.3">Rev</text>
<text x="202.9" y="148.5">&lt;RevCode</text>
<text x="129.5" y="152.8">Date:</text>
<text x="140.8" y="152.8">Thursday, August 08, 2019</text>
<text x="172.7" y="152.8">Sheet</text>
<text x="183.5" y="152.8">3</text>
<text x="190" y="152.8">of</text>
<text x="196.5" y="152.8">7</text>
</g>
<g font-size="1.9" fill="#004080">
<text x="98.3" y="11.7">STROBE</text>
<text x="44.3" y="13.8">LEDK</text>
<text x="44.3" y="16">LEDA</text>
<text x="98.3" y="13.8">AGND</text>
<text x="98.3" y="16">SIO_D</text>
<text x="44.3" y="18.2">GND_1</text>
<text x="44.3" y="20.3">VCC</text>
<text x="44.3" y="22.5">R0</text>
<text x="98.3" y="18.2">AVDD</text>
<text x="98.3" y="20.3">SIO_C</text>
<text x="98.3" y="22.5">RESET</text>
<text x="44.3" y="24.6">R1</text>
<text x="44.3" y="26.8">R2</text>
<text x="44.3" y="29">R3</text>
<text x="98.3" y="24.6">VSYNC</text>
<text x="98.3" y="26.8">PWDN</text>
<text x="98.3" y="29">HREF</text>
<text x="44.3" y="31.1">R4</text>
<text x="44.3" y="33.3">R5</text>
<text x="44.3" y="35.4">R6</text>
<text x="98.3" y="31.1">DVDD</text>
<text x="98.3" y="33.3">DOVDD</text>
<text x="98.3" y="35.4">Y9</text>
<text x="44.3" y="37.6">R7</text>
<text x="44.3" y="39.8">G0</text>
<text x="44.3" y="41.9">G1</text>
<text x="98.3" y="37.6">XCLK</text>
<text x="98.3" y="39.8">Y8</text>
<text x="98.3" y="41.9">DGND</text>
<text x="44.3" y="44.1">G2</text>
<text x="44.3" y="46.2">G3</text>
<text x="98.3" y="44.1">Y7</text>
<text x="98.3" y="46.2">PCLK</text>
<text x="44.3" y="48.4">G4</text>
<text x="44.3" y="50.5">G5</text>
<text x="44.3" y="52.7">G6</text>
<text x="98.3" y="48.4">Y6</text>
<text x="98.3" y="50.5">Y2</text>
<text x="98.3" y="52.7">Y5</text>
<text x="44.3" y="54.9">G7</text>
<text x="44.3" y="57">B0</text>
<text x="44.3" y="59.2">B1</text>
<text x="98.3" y="54.9">Y3</text>
<text x="98.3" y="57">Y4</text>
<text x="98.3" y="59.2">Y1</text>
<text x="44.3" y="61.3">B2</text>
<text x="44.3" y="63.5">B3</text>
<text x="44.3" y="65.7">B4</text>
<text x="98.3" y="61.3">Y0</text>
<text x="44.3" y="67.8">B5</text>
<text x="44.3" y="70">B6</text>
<text x="44.3" y="72.1">B7</text>
<text x="44.3" y="74.3">GND_2</text>
<text x="44.3" y="76.5">CLK</text>
<text x="44.3" y="78.6">DISP</text>
<text x="44.3" y="80.8">HSYNC</text>
<text x="44.3" y="82.9">VSYNC</text>
<text x="44.3" y="85.1">DEN</text>
<text x="44.3" y="87.2">NC</text>
<text x="44.3" y="89.4">GND_3</text>
<text x="44.3" y="91.6">XR</text>
<text x="44.3" y="93.7">YD</text>
<text x="44.3" y="95.9">XL</text>
<text x="44.3" y="98">YU</text>
<text x="29.2" y="130.4">IN</text>
<text x="34.5" y="130.4">SW</text>
<text x="29.2" y="134.7">GND</text>
<text x="29.2" y="132.6">EN</text>
<text x="34.9" y="132.6">OV</text>
<text x="35.3" y="134.7">FB</text>
</g>
<g font-size="1.6">
<text x="22.6" y="1.6">5</text>
<text x="63.7" y="1.6">4</text>
<text x="104.7" y="1.6">3</text>
<text x="145.7" y="1.6">2</text>
<text x="186.7" y="1.6">1</text>
<text x=".5" y="22.4">D</text>
<text x="207.8" y="22.4">D</text>
<text x=".5" y="60.2">C</text>
<text x="207.8" y="60.2">C</text>
<text x=".5" y="98">B</text>
<text x="207.8" y="98">B</text>
<text x=".5" y="135.8">A</text>
<text x="207.8" y="135.8">A</text>
<text x="22.6" y="154.9">5</text>
<text x="63.7" y="154.9">4</text>
<text x="104.7" y="154.9">3</text>
<text x="145.7" y="154.9">2</text>
<text x="186.7" y="154.9">1</text>
</g>
</svg>
